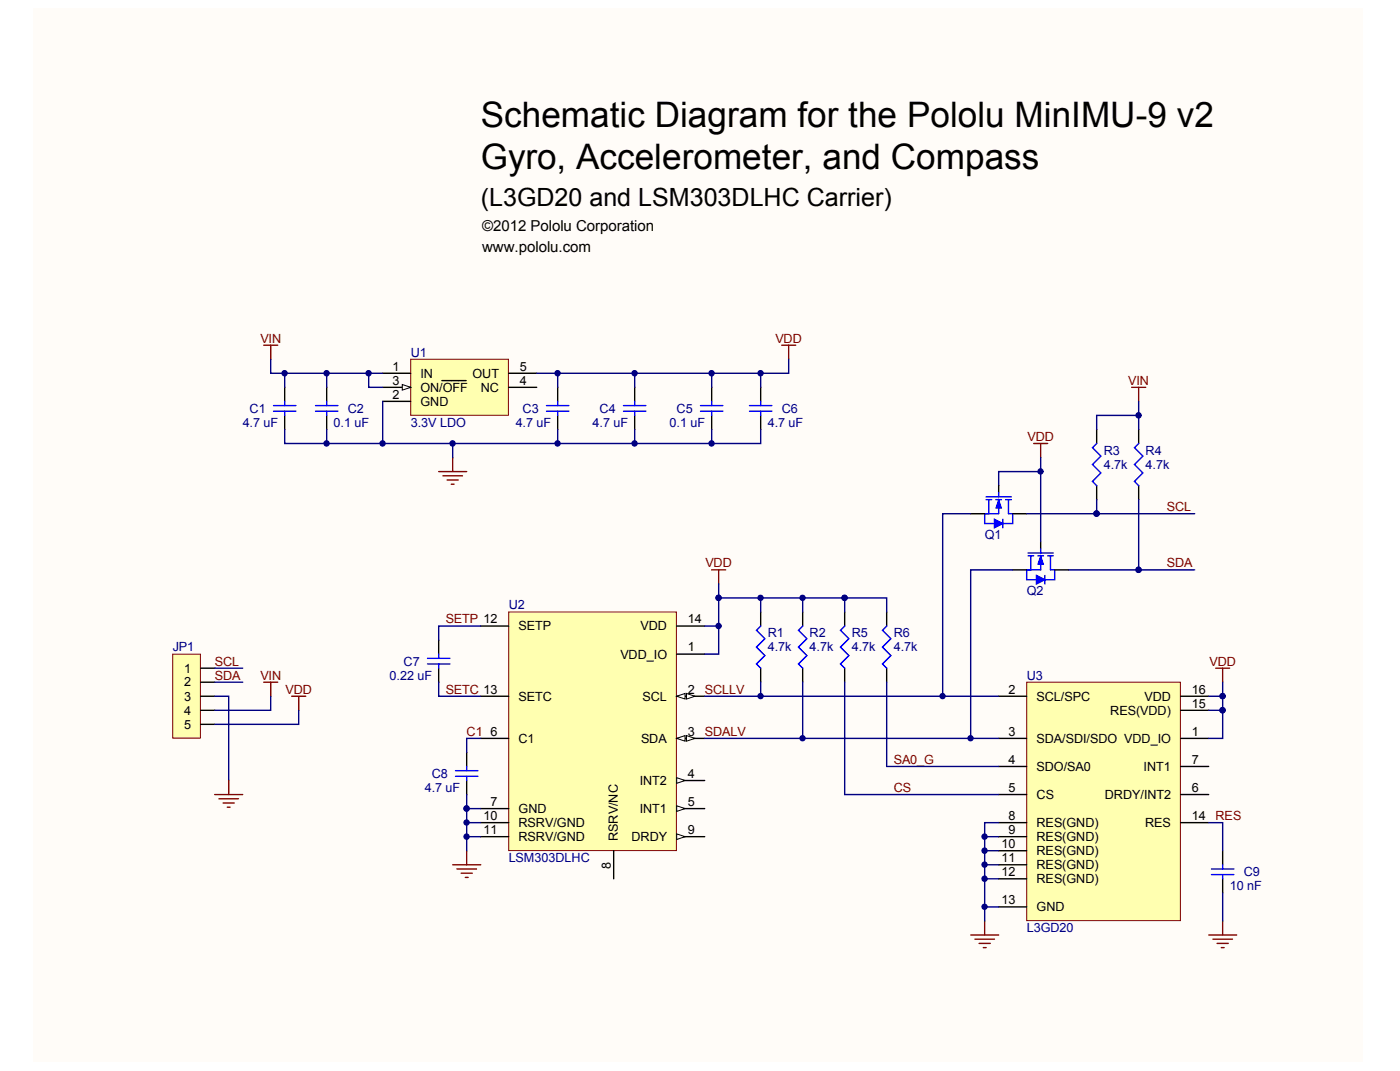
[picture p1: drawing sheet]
<svg xmlns="http://www.w3.org/2000/svg" width="271mm" height="207mm" viewBox="0 0 271 207" stroke-linecap="round" stroke-linejoin="round" font-family="sans-serif">
<path d="M6.3 1.6h257.4v203.6h-257.4z" fill="#fffcf8"/>
<path d="M79.5 69.5h18.9v10.8h-18.9z" fill="#ffffb0" stroke="#800000" stroke-width=".19"/>
<path d="M74.1 72.2h5.4M74.1 74.9h5.4" fill="none" stroke="#000" stroke-width=".27"/>
<path d="M77.9 74.3l1.6 .6-1.6 .5z" fill="#fffcf8" stroke="#000" stroke-width=".19"/>
<g fill="none" stroke="#000" stroke-width=".27">
<path d="M55.1 74.9v2.7M63.2 74.9v2.7M74.1 77.6h5.4M85.5 73.6h4.7M98.4 72.2h5.5M98.4 74.9h5.5M107.9 74.9v2.7M122.8 74.9v2.7M147.2 74.9v2.7M55.1 80.3v2.7M63.2 80.3v2.7M107.9 80.3v2.7"/>
<path d="M122.8 80.3v2.7M147.2 80.3v2.7"/>
</g>
<g fill="none" stroke="#00f" stroke-width=".27">
<path d="M52.9 78.4h4.4M52.9 79.5h4.4M55.1 77.6v.8M55.1 79.5v.8M61.1 78.4h4.3M61.1 79.5h4.3M63.2 77.6v.8M63.2 79.5v.8M105.8 78.4h4.3M105.8 79.5h4.3M107.9 77.6v.8M107.9 79.5v.8"/>
<path d="M120.7 78.4h4.3M120.7 79.5h4.3M122.8 77.6v.8M122.8 79.5v.8M145 78.4h4.4M145 79.5h4.4M147.2 77.6v.8M147.2 79.5v.8"/>
</g>
<path d="M51 66.7h2.7M52.4 66.7v2.8M151.3 66.7h2.7M152.6 66.7v2.8M84.9 91.2h5.4M85.7 92h3.8M86.5 92.8h2.2M87.3 93.6h.6M87.6 88.5v2.7" fill="none" stroke="#800000" stroke-width=".27"/>
<g fill="none" stroke="#000080" stroke-width=".27">
<path d="M52.4 69.5v2.7h21.7M55.1 72.2v2.7M63.2 72.2v2.7M71.4 72.2v2.7h2.7M74.1 77.6v8.2M107.9 72.2v2.7M122.8 72.2v2.7M147.2 72.2v2.7M152.6 69.5v2.7h-48.7M55.1 83v2.8h92.1v-2.8M63.2 83v2.8M87.6 85.8v2.7"/>
<path d="M107.9 83v2.8M122.8 83v2.8"/>
</g>
<g fill="#000080" stroke="#000080" stroke-width=".19">
<circle cx="71.3" cy="72.2" r=".52"/>
<circle cx="55.1" cy="72.2" r=".52"/>
<circle cx="63.2" cy="72.2" r=".52"/>
<circle cx="87.6" cy="85.7" r=".52"/>
<circle cx="63.2" cy="85.7" r=".52"/>
<circle cx="107.9" cy="85.7" r=".52"/>
<circle cx="122.8" cy="85.7" r=".52"/>
<circle cx="122.8" cy="72.2" r=".52"/>
<circle cx="147.2" cy="72.2" r=".52"/>
<circle cx="107.9" cy="72.2" r=".52"/>
<circle cx="74" cy="85.7" r=".52"/>
</g>
<path d="M98.4 118.3h32.5v46.2h-32.5z" fill="#ffffb0" stroke="#800000" stroke-width=".19"/>
<path d="M93 121h5.4M93 134.6h5.4M131 121h5.4M93 156.3h5.4M93 159.1h5.4M93 142.8h5.4M93 161.8h5.4M118.8 164.5v5.4M131 161.8h5.4" fill="none" stroke="#000" stroke-width=".27"/>
<path d="M131 161.2l1.6 .6-1.6 .5z" fill="#fffcf8" stroke="#000" stroke-width=".19"/>
<path d="M131 142.8h5.4" fill="none" stroke="#000" stroke-width=".27"/>
<g fill="#fffcf8" stroke="#000" stroke-width=".19">
<path d="M131 142.8l1.6-.6v1.1z"/>
<path d="M132.9 142.2l1.6 .6-1.6 .5z"/>
</g>
<path d="M131 126.5h5.4M131 134.6h5.4" fill="none" stroke="#000" stroke-width=".27"/>
<g fill="#fffcf8" stroke="#000" stroke-width=".19">
<path d="M131 134.6l1.6-.5v1.1z"/>
<path d="M132.9 134.1l1.6 .5-1.6 .6z"/>
</g>
<path d="M131 156.3h5.4" fill="none" stroke="#000" stroke-width=".27"/>
<path d="M131 155.8l1.6 .5-1.6 .6z" fill="#fffcf8" stroke="#000" stroke-width=".19"/>
<path d="M131 150.9h5.4" fill="none" stroke="#000" stroke-width=".27"/>
<path d="M131 150.4l1.6 .5-1.6 .6z" fill="#fffcf8" stroke="#000" stroke-width=".19"/>
<path d="M198.7 131.9h29.7v46.1h-29.7z" fill="#ffffb0" stroke="#800000" stroke-width=".19"/>
<g fill="none" stroke="#000" stroke-width=".27">
<path d="M187.8 99.3h2.8M193.3 93.9v1.4M196 99.3h2.7M212.2 83v2.8M212.2 93.9v2.7M220.4 83v2.8M220.4 93.9v2.7M147.2 118.3v2.7M155.3 118.3v2.7M163.5 118.3v2.7M171.6 118.3v2.7M196 110.2h2.7"/>
<path d="M201.4 104.8v1.3M204.1 110.2h2.7M84.9 123.8v2.7M84.9 129.2v2.7M147.2 129.2v2.7M155.3 129.2v2.7M163.5 129.2v2.7M171.6 129.2v2.7M193.3 134.6h5.4M228.5 134.6h5.4M228.5 137.3h5.4M90.3 145.5v2.7"/>
<path d="M90.3 150.9v2.7M193.3 142.8h5.4M193.3 148.2h5.4M193.3 153.6h5.4M193.3 159.1h5.4M228.5 142.8h5.4M228.5 148.2h5.4M228.5 153.6h5.4M228.5 159.1h5.4M193.3 161.8h5.4M193.3 164.5h5.4M193.3 167.2h5.4"/>
<path d="M193.3 169.9h5.4M193.3 175.4h5.4M236.6 164.5v2.7M236.6 169.9v2.7"/>
</g>
<g fill="none" stroke="#800000" stroke-width=".27">
<path d="M219 74.9h2.7M220.4 74.9v2.7M200 85.8h2.8M201.4 85.8v2.7M137.7 110.2h2.7M139.1 110.2v2.7M235.3 129.2h2.7M236.6 129.2v2.7M87.6 167.2h5.4M88.4 168h3.8M89.2 168.8h2.2M90 169.6h.6"/>
<path d="M90.3 164.5v2.7M190.6 178.1v2.7M236.6 178.1v2.7M187.8 180.8h5.5M188.7 181.6h3.8M189.5 182.4h2.1M190.3 183.2h.5M233.9 180.8h5.4M234.7 181.6h3.8M235.5 182.4h2.2M236.3 183.2h.6"/>
</g>
<g fill="none" stroke="#000080" stroke-width=".27">
<path d="M220.4 77.6v5.4M187.8 99.3h-5.4v35.3M198.7 99.3h13.5M201.4 91.2h-8.1v2.7M201.4 88.5v16.3M220.4 96.6v13.6h-13.6M220.4 80.3h-8.2v2.7M139.1 112.9v2.7M147.2 115.6v2.7M155.3 115.6v2.7M163.5 118.3v-2.7h8.1v2.7M163.5 115.6h-24.4v10.9h-2.7"/>
<path d="M196 110.2h-8.2v32.6M220.4 110.2h10.8M84.9 131.9v2.7h8.1M93 121h-8.1v2.8M136.4 134.6h56.9M136.4 121h2.7M147.2 131.9v2.7M155.3 131.9v10.9M163.5 131.9v21.7h29.8M233.9 137.3h2.7v5.5h-2.7M233.9 134.6h2.7v2.7M236.6 131.9v2.7"/>
<path d="M90.3 159.1h2.7M90.3 153.6v2.7M93 156.3h-2.7v8.2M93 142.8h-2.7v2.7M136.4 142.8h56.9M193.3 159.1h-2.7v19M233.9 159.1h2.7v5.4M90.3 161.8h2.7M190.6 161.8h2.7M190.6 175.4h2.7M190.6 164.5h2.7M190.6 167.2h2.7"/>
<path d="M190.6 169.9h2.7M236.6 172.6v5.5"/>
</g>
<g fill="#000080" stroke="#000080" stroke-width=".19">
<circle cx="90.3" cy="156.3" r=".52"/>
<circle cx="90.3" cy="161.8" r=".52"/>
<circle cx="90.3" cy="159" r=".52"/>
<circle cx="190.5" cy="175.3" r=".52"/>
<circle cx="190.5" cy="161.8" r=".52"/>
<circle cx="190.5" cy="164.5" r=".52"/>
<circle cx="190.5" cy="167.2" r=".52"/>
<circle cx="236.6" cy="137.3" r=".52"/>
<circle cx="190.5" cy="169.9" r=".52"/>
<circle cx="236.6" cy="134.6" r=".52"/>
<circle cx="147.2" cy="134.6" r=".52"/>
<circle cx="147.2" cy="115.6" r=".52"/>
<circle cx="155.3" cy="115.6" r=".52"/>
<circle cx="155.3" cy="142.7" r=".52"/>
<circle cx="163.4" cy="115.6" r=".52"/>
<circle cx="139" cy="121" r=".52"/>
<circle cx="139.1" cy="115.6" r=".52"/>
<circle cx="201.4" cy="91.2" r=".52"/>
<circle cx="220.3" cy="110.2" r=".52"/>
<circle cx="182.4" cy="134.6" r=".52"/>
<circle cx="187.8" cy="142.7" r=".52"/>
<circle cx="212.2" cy="99.3" r=".52"/>
<circle cx="220.3" cy="80.3" r=".52"/>
</g>
<g fill="none" stroke="#00f" stroke-width=".27">
<path d="M190.8 96.1h4.9M190.8 96.6h1.1M191.4 96.6v2.7M192.7 96.6h1.1M193.3 96.6v2.7h-2.7v1.9h1.9M193.3 95.3v.8M194.6 96.6h1.1M195.2 96.6v2.7h.8v1.9h-1.9M212.2 85.8l-.8 .8 1.6 1.6-1.6 1.6 1.6 1.7-1.6 1.6 .8 .8M220.4 85.8l-.9 .8 1.7 1.6-1.7 1.6 1.7 1.7-1.7 1.6 .9 .8M194.1 100.4v1.6M199 106.9h4.8"/>
<path d="M199 107.5h1M199.5 107.5v2.7M200.9 107.5h1M201.4 107.5v2.7h-2.7v1.9h1.9M201.4 106.1v.8M202.2 111.3v1.6M202.8 107.5h1M203.3 107.5v2.7h.8v1.9h-1.9M82.7 127.3h4.4M82.7 128.4h4.4M84.9 126.5v.8M84.9 128.4v.8"/>
<path d="M147.2 121l-.8 .9 1.6 1.6-1.6 1.6 1.6 1.6-1.6 1.7 .8 .8M155.3 121l-.8 .9 1.7 1.6-1.7 1.6 1.7 1.6-1.7 1.7 .8 .8M163.5 121l-.8 .9 1.6 1.6-1.6 1.6 1.6 1.6-1.6 1.7 .8 .8M171.6 121l-.8 .9 1.6 1.6-1.6 1.6 1.6 1.6-1.6 1.7 .8 .8M88.1 149h4.4M88.1 150.1h4.4M90.3 148.2v.8M90.3 150.1v.8M234.4 168h4.4M234.4 169.1h4.4M236.6 167.2v.8M236.6 169.1v.8"/>
</g>
<g fill="#00f" stroke="#00f" stroke-width=".19">
<path d="M193.3 96.6l.5 1.6h-1.1z"/>
<path d="M201.4 107.5l.5 1.6h-1z"/>
</g>
<g fill="#00f" stroke="#00f" stroke-width=".27">
<path d="M192.5 100.4l1.6 .8-1.6 .8z"/>
<path d="M200.6 111.3l1.6 .8-1.6 .8z"/>
</g>
<path d="M33.4 126.5h5.4v16.2h-5.4z" fill="#ffffb0" stroke="#800000" stroke-width=".19"/>
<path d="M137.7 74.9v2.7M137.7 80.3v2.7M38.8 129.2h2.7M38.8 131.9h2.7M38.8 137.3h2.7M38.8 134.6h2.7M38.8 140.1h2.7" fill="none" stroke="#000" stroke-width=".27"/>
<path d="M137.7 72.2v2.7M137.7 83v2.8M212.2 96.6v2.7h19M41.5 134.6h2.8v16.3M41.5 129.2h5.5M41.5 131.9h5.5M52.4 134.6v2.7h-10.9M57.8 137.3v2.8h-16.3M171.6 131.9v16.3h21.7" fill="none" stroke="#000080" stroke-width=".27"/>
<path d="M51 131.9h2.7M52.4 131.9v2.7M56.5 134.6h2.7M57.8 134.6v2.7M41.5 153.6h5.5M42.4 154.4h3.8M43.2 155.3h2.1M44 156.1h.5M44.3 150.9v2.7" fill="none" stroke="#800000" stroke-width=".27"/>
<g fill="#000080" stroke="#000080" stroke-width=".19">
<circle cx="212.2" cy="99.3" r=".52"/>
<circle cx="137.7" cy="72.2" r=".52"/>
<circle cx="137.7" cy="85.7" r=".52"/>
</g>
<path d="M135.6 78.4h4.3M135.6 79.5h4.3M137.7 77.6v.8M137.7 79.5v.8" fill="none" stroke="#00f" stroke-width=".27"/>
<g font-size="6.8">
<text x="93" y="24.6">Schematic Diagram for the Pololu MinIMU-9 v2</text>
<text x="93" y="32.7">Gyro, Accelerometer, and Compass</text>
</g>
<text font-size="4.9" x="93" y="39.9">(L3GD20 and LSM303DLHC Carrier)</text>
<g font-size="2.9">
<text x="93.3" y="44.7">©2012 Pololu Corporation</text>
<text x="93.3" y="48.7">www.pololu.com</text>
</g>
<g font-size="2.4" fill="#800000">
<text x="50.4" y="66.2">VIN</text>
<text x="150.1" y="66.2">VDD</text>
<text x="218.3" y="74.4">VIN</text>
<text x="198.8" y="85.2">VDD</text>
<text x="225.8" y="98.8">SCL</text>
<text x="136.5" y="109.7">VDD</text>
<text x="225.8" y="109.7">SDA</text>
<text x="86.2" y="120.5">SETP 12</text>
<text x="41.6" y="128.7">SCL</text>
<text x="41.6" y="131.4">SDA</text>
<text x="50.4" y="131.4">VIN</text>
<text x="234.1" y="128.7">VDD</text>
<text x="55.2" y="134.1">VDD</text>
<text x="86.2" y="134.1">SETC 13</text>
<text x="136.4" y="134.1">SCLLV</text>
<text x="90.3" y="142.3">C1</text>
<text x="136.4" y="142.3">SDALV</text>
<text x="173" y="147.7">SA0_G</text>
<text x="173" y="153.1">CS</text>
<text x="235.2" y="158.6">RES</text>
</g>
<g font-size="2.4">
<text x="76" y="71.6">1</text>
<text x="100.6" y="71.6">5</text>
<text x="76" y="74.4">3</text>
<text x="76" y="77.1">2</text>
<text x="81.4" y="73">IN</text>
<text x="81.4" y="75.7">ON/OFF</text>
<text x="91.4" y="73">OUT</text>
<text x="93" y="75.7">NC</text>
<text x="100.6" y="74.4">4</text>
<text x="81.4" y="78.4">GND</text>
<text x="100.3" y="121.9">SETP</text>
<text x="123.9" y="121.9">VDD</text>
<text x="133.1" y="120.5">14</text>
<text x="133.1" y="125.9">1</text>
<text x="35.6" y="130">1</text>
<text x="120" y="127.3">VDD_IO</text>
<text x="35.6" y="132.7">2</text>
<text x="35.6" y="135.5">3</text>
<text x="100.3" y="135.5">SETC</text>
<text x="124.4" y="135.5">SCL</text>
<text x="133.1" y="134.1">2</text>
<text x="195.2" y="134.1">2</text>
<text x="200.6" y="135.5">SCL/SPC</text>
<text x="221.5" y="135.5">VDD</text>
<text x="230.6" y="136.8">15</text>
<text x="230.6" y="134.1">16</text>
<text x="35.6" y="138.2">4</text>
<text x="35.6" y="140.9">5</text>
<text x="94.9" y="142.3">6</text>
<text x="100.3" y="143.6">C1</text>
<text x="124.1" y="143.6">SDA</text>
<text x="133.1" y="142.3">3</text>
<text x="195.2" y="142.3">3</text>
<text x="200.6" y="143.6">SDA/SDI/SDO VDD_IO</text>
<text x="214.9" y="138.2">RES(VDD)</text>
<text x="230.6" y="142.3">1</text>
<text x="195.2" y="147.7">4</text>
<text x="200.6" y="149.1">SDO/SA0</text>
<text x="221.3" y="149.1">INT1</text>
<text x="230.6" y="147.7">7</text>
<text x="94.9" y="155.8">7</text>
<text x="123.8" y="151.8">INT2</text>
<text x="133.1" y="155.8">5</text>
<text x="133.1" y="150.4">4</text>
<text x="195.2" y="153.1">5</text>
<text x="200.6" y="154.5">CS</text>
<text x="213.8" y="154.5">DRDY/INT2</text>
<text x="230.6" y="153.1">6</text>
<text x="93.6" y="158.6">10</text>
<text x="93.6" y="161.3">11</text>
<text x="100.3" y="157.2">GND</text>
<text x="100.3" y="159.9">RSRV/GND</text>
<text x="123.8" y="157.2">INT1</text>
<text x="133.1" y="161.3">9</text>
<text x="195.2" y="158.6">8</text>
<text x="195.2" y="161.3">9</text>
<text x="200.6" y="159.9">RES(GND)</text>
<text x="221.6" y="159.9">RES</text>
<text x="230.6" y="158.6">14</text>
<text x="100.3" y="162.6">RSRV/GND</text>
<text x="119.6" y="162.6" transform="rotate(-90 119.6 162.6)">RSRV/NC</text>
<text x="122.2" y="162.6">DRDY</text>
<text x="193.8" y="164">10</text>
<text x="193.8" y="166.7">11</text>
<text x="200.6" y="162.6">RES(GND)</text>
<text x="200.6" y="165.3">RES(GND)</text>
<text x="118.2" y="168" transform="rotate(-90 118.2 168)">8</text>
<text x="193.8" y="169.4">12</text>
<text x="200.6" y="168">RES(GND)</text>
<text x="200.6" y="170.7">RES(GND)</text>
<text x="193.8" y="174.8">13</text>
<text x="200.6" y="176.2">GND</text>
</g>
<g font-size="2.4" fill="#000080">
<text x="79.5" y="68.9">U1</text>
<text x="47" y="82.5">4.7 uF</text>
<text x="48.3" y="79.8">C1</text>
<text x="64.6" y="82.5">0.1 uF</text>
<text x="67.3" y="79.8">C2</text>
<text x="79.5" y="82.5">3.3V LDO</text>
<text x="99.8" y="82.5">4.7 uF</text>
<text x="101.1" y="79.8">C3</text>
<text x="114.7" y="82.5">4.7 uF</text>
<text x="116" y="79.8">C4</text>
<text x="129.6" y="82.5">0.1 uF</text>
<text x="130.9" y="79.8">C5</text>
<text x="148.6" y="82.5">4.7 uF</text>
<text x="151.3" y="79.8">C6</text>
<text x="213.6" y="88">R3</text>
<text x="221.7" y="88">R4</text>
<text x="213.6" y="90.7">4.7k</text>
<text x="221.7" y="90.7">4.7k</text>
<text x="190.6" y="104.3">Q1</text>
<text x="98.4" y="117.8">U2</text>
<text x="198.7" y="115.1">Q2</text>
<text x="33.4" y="125.9">JP1</text>
<text x="148.6" y="125.9">4.7k</text>
<text x="148.6" y="123.2">R1</text>
<text x="156.7" y="125.9">4.7k</text>
<text x="156.7" y="123.2">R2</text>
<text x="164.8" y="125.9">4.7k</text>
<text x="164.8" y="123.2">R5</text>
<text x="173" y="125.9">4.7k</text>
<text x="173" y="123.2">R6</text>
<text x="75.4" y="131.4">0.22 uF</text>
<text x="78.1" y="128.7">C7</text>
<text x="198.7" y="131.4">U3</text>
<text x="82.2" y="153.1">4.7 uF</text>
<text x="83.5" y="150.4">C8</text>
<text x="98.4" y="166.7">LSM303DLHC</text>
<text x="238" y="172.1">10 nF</text>
<text x="240.7" y="169.4">C9</text>
<text x="198.7" y="180.3">L3GD20</text>
</g>
</svg>
